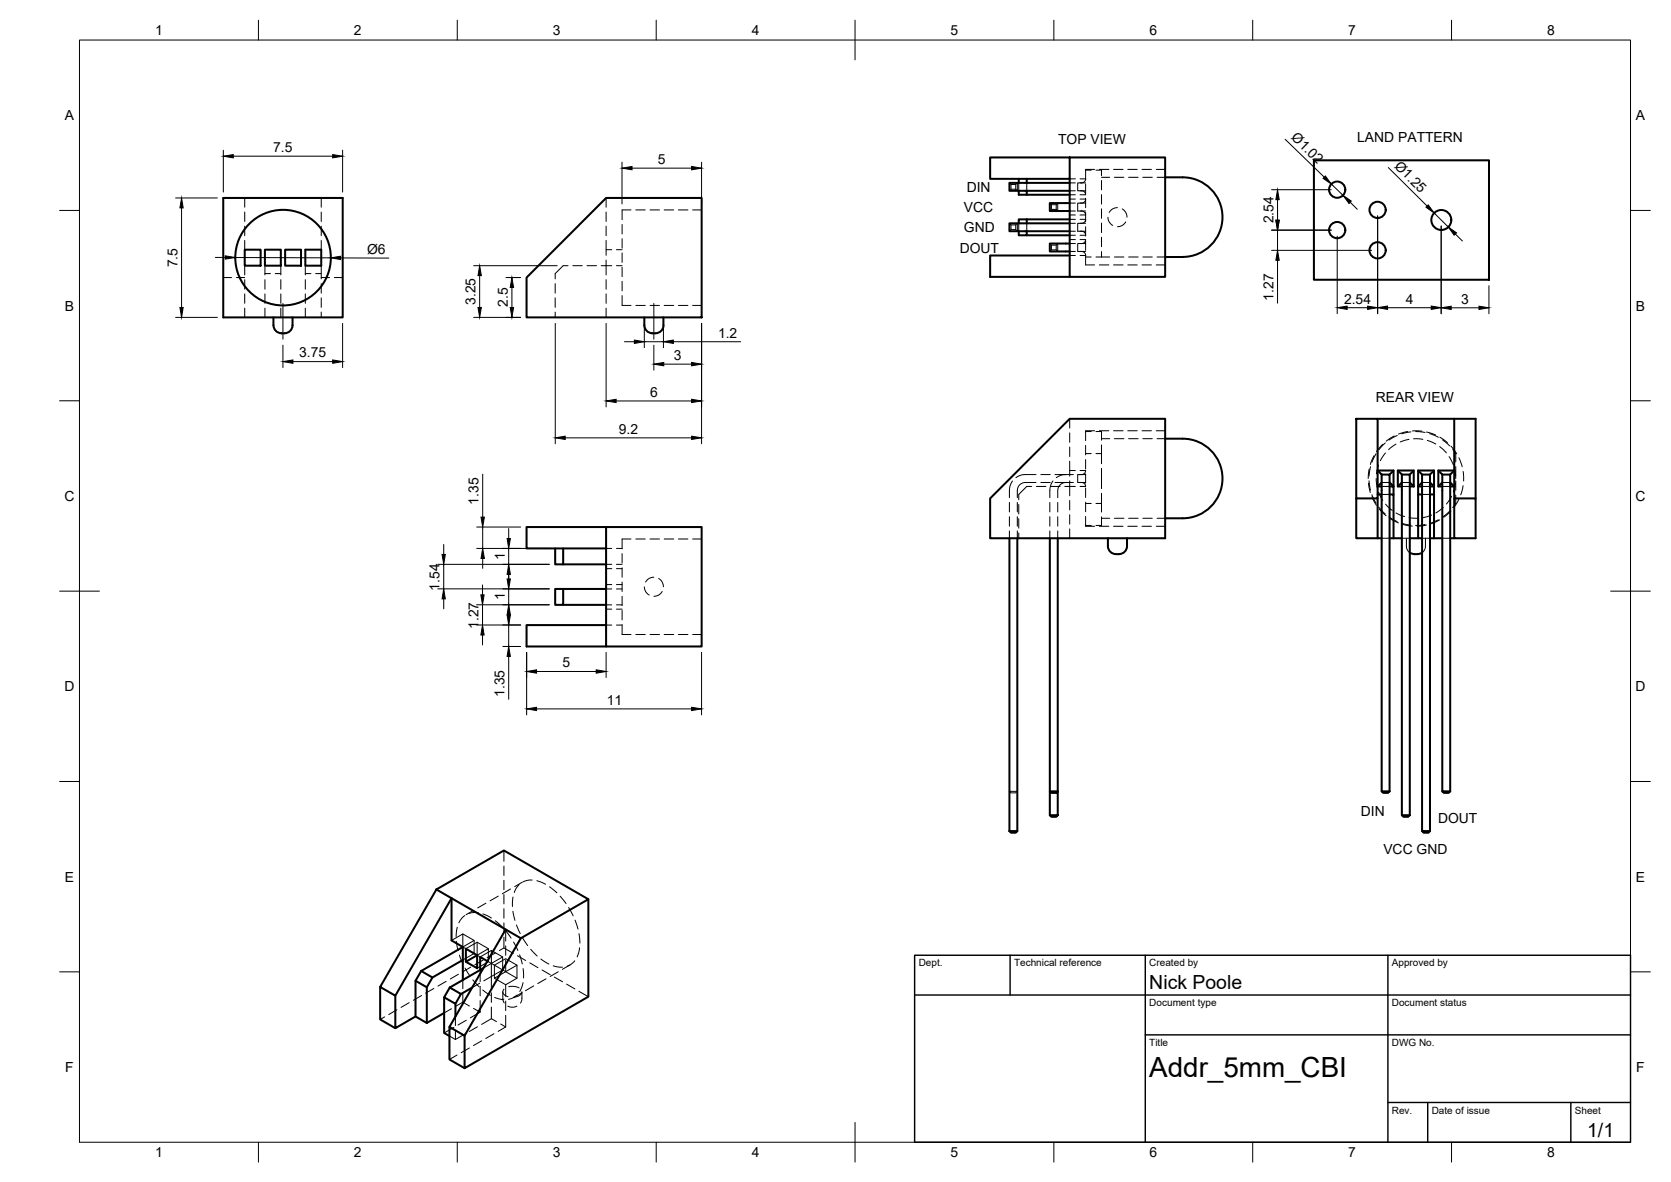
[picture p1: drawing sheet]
<svg xmlns="http://www.w3.org/2000/svg" width="420mm" height="297mm" viewBox="0 0 420 297" stroke-linecap="round" stroke-linejoin="round" font-family="sans-serif">
<!-- layer: Hidden -->
<g fill="none" stroke="#000" stroke-width=".25">
<path d="M61.5 49.7v2.4M61.5 53.3v2.4M61.5 56.8v2.4M80.8 49.7v2.4M80.8 53.3v2.4M80.8 56.8v2.4M152.4 49.7v2.4M152.4 53.3v2.4M152.4 56.8v2.4M156.4 56.4v2.4M156.4 60v2.4M158.7 52.8h-2.3v2.4"/>
<path d="M159.9 52.8h2.3M163.4 52.8h2.4M167 52.8h2.4M170.6 52.8h2.4M174.2 52.8h2.2M253.8 56.1l.4 .4h1.2l.4-.4v2l-.4-.4h-1.2M253.8 46l.4 .4v1.1l-.4 .4M254.2 56.5v1.2l-.4 .4M254.2 47.5h1.2l.4 .4v-1.9l-.4 .4v1.1M254.2 46.4h1.2M255.4 56.5v1.2M256.2 46v1.9"/>
<path d="M256.2 56.1v2M258.2 46v1.9M258.2 56.1v2M264 51l.4 .4h1.2l.4-.4v2l-.4-.4h-1.2M264.4 51.4v1.2l-.4 .4M265.6 51.4v1.2M269 53h1.4M269 58.1h1.4M269 56.1h1.4M269 51h1.4M269 47.9h1.4M269 46h1.4"/>
<path d="M269 44.9h1.4M269 59.1h1.4M269 55.1h1.4M269 54h1.4M269 50h1.4M269 48.9h1.4M271.6 44.9h1.4a1 1 0 0 1-1 1.1h-1v1.9h1a1 1 0 0 1 1 1h-1.4M271.6 50h1.4a1 1 0 0 1-1 1h-1v2h2M271.6 55.1h1.4a1 1 0 0 1-1 1h-1v2h2M271.6 56.1h1.4M271.6 51h1.4M271.6 47.9h1.4"/>
<path d="M271.6 46h1.4M272 53a1 1 0 0 1 1 1h-1.4M272 58.1a1 1 0 0 1 1 1h-1.4M273 46.2v2.4M273 49.8v2.4M273 53.4v2.4M273 57v2.3M273 42.8h1.4M275.2 42.6h-2.2v2.4M275.6 42.8h1.4v1.3M276.4 42.6h2.4M277 45.3v2.4"/>
<path d="M277 48.9v2.4M277 52.5v2.4M277 56.1v2.3M277 59.6v2.4M277 44.6h2M278.6 54.6l.3 1.2 .9 .8M280 42.6h2.4M280.2 44.6h2.4M281 52.2l-1.1 .2-1 1M282.2 52.5l.8 .8 .4 1.3M283.1 55.8l-1.1 .9-1 .3M283.6 42.6h2.3"/>
<path d="M283.8 44.6h2.4M287.1 42.6h2.4M287.4 44.6h2.3M290.7 42.6h2.3M290.9 44.6h2.1M56.1 69.8h2.1M59.4 69.8h2.1M61.5 60.4v2.3M61.5 66.8v2.3M61.5 70.3v2.4M61.5 73.9v2.3M61.5 77.4v2.4"/>
<path d="M66.6 68.8h1.4M66.6 66.8v2.3M66.6 70.3v2.4M66.6 73.9v2.3M66.6 77.4v2.4M69.2 68.8h1.4M70.6 66.8v2.3M70.6 70.3v2.4M70.6 73.9v2.3M70.6 77.4v2.4M76.8 68.8h1.4M76.8 66.8v2.3"/>
<path d="M76.8 70.3v2.4M76.8 73.9v2.3M76.8 77.4v2.4M79.4 68.8h1.4M80.8 66.8v3.3M80.8 69.8h2.1M80.8 60.4v2.3M80.8 71.3v2.4M80.8 74.9v2.3M80.8 78.4v1.4M84.1 69.8h2.1M139.6 71.3v2.4"/>
<path d="M139.6 74.9v2.3M139.6 78.4v1.4M142.8 66.8h-1.2l-2 2v1.3M144 66.8h2.4M147.6 66.8h2.4M151.2 66.8h2.6M152.4 65.3v3.8M152.4 60.4v3.8M152.4 70.3v2.4M152.4 73.9v2.3M152.4 77.4v2.4M152.4 62.7h1.4"/>
<path d="M155 66.8h1.4M155 62.7h1.4M156.4 63.6v2.3M156.4 67.1v2.4M156.4 70.7v2.4M156.4 74.3v2.5h2.3M159.9 76.8h2.3M163.4 76.8h2.4M167 76.8h2.4M170.6 76.8h2.4M174.2 76.8h2.2M264 61.2l.4 .4h1.2l.4-.4v2l-.4-.4h-1.2"/>
<path d="M264.4 61.6v1.2l-.4 .4M265.6 61.6v1.2M269 63.2h1.4M269 61.2h1.4M269 64.2h1.4M269 60.2h1.4M271.6 60.2h1.4a1 1 0 0 1-1 1h-1v2h2M271.6 61.2h1.4M272 63.2a1 1 0 0 1 1 1h-1.4M273 60.5v2.4M273 64.1v2.5h2.2M273 64.6h1.4"/>
<path d="M275.6 64.6h3.4M276.4 66.6h2.4M277 63.2v1.4M280 66.6h2.4M280.2 64.6h2.4M283.6 66.6h2.3M283.8 64.6h2.4M287.1 66.6h2.4M287.4 64.6h2.3M290.7 66.6h2.3M290.9 64.6h2.1M260.5 119.3a7.6 7.6 0 0 0-4.4 .3l-.7 .4"/>
<path d="M261.7 119.3h2.4M265.3 119.3h4.6M268 119.3l-1.2 .1-1.2 .6M269 115.9v3.8M269 105.2v2.4M269 108.8v2.4M269 112.3v2.4M269 118.2h1.4M271.1 119.3h1.9M271.6 118.2h1.4a1 1 0 0 1-1 1.1h-1v1.9h1a1 1 0 0 1 1 1h-1.4M273 111.9v2.4M273 115.5v2.4"/>
<path d="M273 119.1v2.3M273 114h1.4M273 108.4h1.4M275.2 108.3h-2.2v2.4M275.6 108.4h1.4v2.2M275.6 114h1.4M276.4 108.3h2.4M277 111.8v2.2M277 114v2.5M277 117.7v5.1M277 110.2h2M280 108.3h2.4"/>
<path d="M280.2 110.2h2.4M283.6 108.3h2.3M283.8 110.2h2.4M287.1 108.3h2.4M287.4 110.2h2.3M290.7 108.3h2.3M290.9 110.2h2.1M344.3 117.9l-.3 2.4M344.6 117.3l-.4 2.3M345.5 114.5l-.9 2.2M346 114l-1 2.2M346.6 116.8l-.5 2.3"/>
<path d="M347.6 111.7l-1.5 1.8M348.3 111.3l-1.6 1.8M348.4 113.8l-1.3 2M350.6 109.6l-2 1.3M351 111.6l-1.8 1.4M351.3 109.4l-2.1 1.2M353.9 108.4l-2.3 .7M354.3 110.4l-2.2 .7M354.8 108.5l-2.4 .5M355.1 108.3l2.4 .1M355.4 110.3l2.4 .1M356 108.4l2.3 .3"/>
<path d="M358.7 108.6l2.3 .7M358.9 110.7l2.1 .9M359.5 109l2.2 .9M362 112.2l1.7 1.6M362 109.9l2 1.4M362.7 110.5l1.8 1.5M364.4 114.8l1 2M364.8 112.1l1.5 1.9M365.3 113l.7 1v2.1M365.7 117.9l.3 2.4M366 117.3v2.4M366.8 115l.8 2.3"/>
<path d="M367.9 118.5l.1 2.4M152.4 137.8h1.4M155 137.8h1.4M156.4 139.1v2.4M158.7 135.5h-2.3v2.4M159.9 135.5h2.3M163.4 135.5h2.4M167 135.5h2.4M170.6 135.5h2.4M174.2 135.5h2.2M253.8 126.3v2.4M253.8 129.8v2.4"/>
<path d="M253.8 133.4v1.9M254.6 120.9l-.4 .7a6.7 6.7 0 0 0-.4 3.5M255.8 126.3v2.4M255.8 129.8v2.4M255.8 133.4v1.9M256.2 126.8v2.4M256.2 130.4v2.3M256.2 133.9v1.4M259.4 122.2h-1.2l-2 2.1v1.3M260.5 121.2h-2.7a2 2 0 0 0-2 2.1v1.8M260.6 122.2h2.4M261.7 121.2h2.4"/>
<path d="M264 126.3v2.4M264 129.8v2.4M264 133.4v1.9M264.2 122.2h2.4M264.8 120.9l-.5 .7a6.7 6.7 0 0 0-.3 3.5M265.3 121.2h4.6M266 126.3v2.4M266 129.8v2.4M266 133.4v1.9M267.7 122.2h2.7M268 121.2a2 2 0 0 0-2 2.1v1.8M269 120.8v3.8"/>
<path d="M269 125.8v2.4M269 129.4v2.3M269 132.9v2.4M271.1 121.2h1.9M273 122.6v2.4M273 126.2v2.4M273 129.8v2.5h2.2M273 126.5h1.4M273 132h1.4M275.6 126.5h1.4M276.4 132.3h2.4M277 126.5v2.2"/>
<path d="M277 129.9v2.1h-1.4M277 124v2.5M277 130.2h2M280 132.3h2.4M280.2 130.2h2.4M283.6 132.3h2.3M283.8 130.2h2.4M287.1 132.3h2.4M287.4 130.2h2.3M290.7 132.3h2.3M290.9 130.2h2.1M344.1 121.4l.5 2.4"/>
<path d="M344.2 120.8l.4 2.4M345 124.3l1 2.2M345 124.9l1.1 2.1M346 120.3l.3 2.3M346.6 123.7l1.1 2.1M346.7 127.4l1.6 1.8M346.8 127.9l1.7 1.7M347.4 121.2h2M347.4 122.2h2M347.4 124.3h2M347.4 135.3h2M348.4 126.7l1.7 1.6"/>
<path d="M349.2 129.9l2.1 1.2M349.5 130.3l2.1 1.1M351 128.9l2.2 .9M352.4 131.5l2.4 .5M352.5 121.2h2M352.5 122.2h2M352.5 135.3h2M352.8 131.8l2.3 .4M353.6 135.3l.1 2.3 .2 .8 .6 .5M354.3 130.1l2.3 .1M357.6 121.2h2M357.6 122.2h2"/>
<path d="M357.6 124.3h2M357.6 135.3h2M358.3 131.8l-2.4 .2M358.4 135.3v2.3l-.3 .8-.5 .5M358.7 131.9l-2.4 .4M360 129.4l-2.2 .7M361.7 130.6l-2.2 .9M362 130.6l-2.2 1M362.6 121.2h2M362.6 122.2h2M362.6 135.3h2M362.9 127.5l-1.9 1.4"/>
<path d="M364.5 128.5l-1.8 1.5M364.8 128.4l-1.8 1.6M365 124.7l-1.3 2M366 121.4l-.6 2.2M366 124.4v2.1l-.7 1.1M366 120.8v2.4M366.8 125.5l-1.2 2M367.9 122.1l-.6 2.3M152.4 152h1.4M152.4 148h1.4M152.4 146.9h1.4M152.4 142.9h1.4"/>
<path d="M152.4 157.1h1.4M152.4 153.1h1.4M152.4 141.8h1.4M155 152h1.4M155 148h1.4M155 146.9h1.4M155 142.9h1.4M155 157.1h1.4M155 153.1h1.4M155 141.8h1.4M156.4 142.7v2.4M156.4 146.3v2.3"/>
<path d="M156.4 149.8v2.4M156.4 153.4v2.4M156.4 157v2.5h2.3M159.9 159.5h2.3M162 147.5l.4 1.2 .8 .8M163.4 159.5h2.4M164.4 145.1l-1.1 .2-1 1M165.6 145.4l.9 .8 .3 1.3M166.5 148.6l-1 1-1.1 .2M167 159.5h2.4M170.6 159.5h2.4M174.2 159.5h2.2"/>
<path d="M253.8 198.9h2l-.4 .3h-1.2zM126.7 213.7v2.8M126.7 217.6v2.4M113.5 236.3l2.9-1.6v3.3M114.7 236.5l.5 2.4M115 233l-.3 2.4M116.4 238l.7 .4 2.9-1.6 2.8 1.6M116.4 234.7l2.8 1.6-2.8 1.7M116.9 230.1l-.8 .7-.7 1.1M119.1 228.8l-1.9 1.1M119.2 236.3v3.3l-2.8 1.6M120 236.8v3.3"/>
<path d="M120.3 229.4l-1-.1-1.4 .2M121.4 229.7l2.1 1M122.2 227l-2.1 1.2M123.5 238.9v3.2l-2 1.2M124.5 231.4l1.8 1.5M124.6 239.5l-2.1 1.2M125.3 225.2l-2.1 1.2M126.7 235.5v2.7l2.4 1.4M126.7 221.2v2.4M126.7 224.8v2.4M126.7 228.4v2.3M126.7 231.9v2.4"/>
<path d="M126.7 238.2l-1.1 .7M127.1 233.8l1.4 1.9M127.1 233.6v2.9M127.1 237.7v2.4M128.4 223.4l-2.1 1.2M129 229l.5 2.3M129 225.4l-.1 2.4M129.1 236.7l1.1 2.2M129.9 232.4l.9 2.2M130.5 222.3l-.8 1.1-.4 .9M130.6 240l.7 2.2M131.3 221.7l-1.9 1.1"/>
<path d="M131.4 235.7l1.3 1.9M133.4 238.6l1.7 1.6M133.8 221.2l-1.3 .1-1 .3M135 221.3l2.2 .9M138.2 222.8l1.8 1.6M140.8 225.2l1.5 1.9M143 228.1l1.1 2.1M144.6 231.2l.7 2.3M145.6 234.6l.2 2.4M145.7 238.2l-.6 2.3M96.7 255.6l-1.1 .6M99.8 253.8l-2.1 1.2"/>
<path d="M102.9 252l-2.1 1.2M106 250.2l-2.1 1.2M109.1 248.4l-2.1 1.2M112.2 246.6l-2.1 1.2M113.5 253.5l-1.8 1.1M114.1 258.2l-2.4 1.4M114.5 255.5v2.3M114.5 259v2.2M115.3 244.8l-2.1 1.2M115.5 240l.9 2.2M116.4 251.8l-1.9 1.1M116.4 246.3v2.2"/>
<path d="M116.4 249.7v2.1M116.4 251.8l1.6 1M116.9 243.3l1.3 2M117 259.8l-2.5 1.4M117.2 256.4l-2 1.2M118.4 243l-2.1 1.2M118.9 246.2l1.6 1.8M120 240.1l.7 .4 2.8-1.6 2.9 1.6M120 240.1l2.8-1.7v3.3l-2.8 1.6M120.1 258l-2.1 1.2M120.6 247.1l-1.9 1.1M120.7 251.4v3l-1.6-1"/>
<path d="M120.7 243.8v2.9M120.7 247.9v2.4M120.7 254.4l-2.4 1.4M121.4 248.8l1.9 1.3M121.5 241.3l-2.1 1.2M122.6 241.5l.9 .6v3.3M123.5 256l-2.4 1.4M123.5 245.4v2.9M123.5 249.5v2.4M123.5 253.1v2.9M123.5 245.4l-1.9 1.1M123.5 256l1.3 .7"/>
<path d="M124.2 259.8l-2.1 1.2M124.3 245.8l2.8-1.6 2.9 1.6M124.4 250.7l2.3 .5M125.9 257.3l1.2 .8M126.4 249.2l.1 2.1 .3 .8M126.7 248.6a1.18 1.18 0 0 0-.1 1.3 1.18 1.18 0 0 0 1.2 .6M127.1 241.3v2.9l-2.8-1.6v3.2l2.8 1.7v2.9M127.1 244.2l2.9-1.6v3.2l-2.9 1.7M127.1 251.6v2.4M127.1 255.2v2.9M127.1 258.1l-1.9 1.1M127.7 252.8l1 .3 1.3-.2"/>
<path d="M127.9 248l1.5-.1 1.1 .4M129.9 250.1l-.8 .6-1.3 .4M130 242.6l-2.9-1.7-2.8 1.7-.8-.5 2.9-1.6v3.3l-2.9 1.6M130.1 240.2l2.1 1.2M131.1 249.6l-1.9 1.1M131.2 249.3a1.94 1.94 0 0 1-2.1 1.3M131.2 249.2v2l-.3 .9M131.5 246.9l-.8 2.3M131.5 243.4l.1 2.4M133.2 242l2.1 1.2M134.2 247.8l-2.1 1.2M136 241l2 1.3"/>
<path d="M136.3 243.8l2 1.1M137.3 246l-2.1 1.2M139.1 242.7l2.3 .3M139.4 245.5l2.1 1.2M140.4 244.2l-2.1 1.2M142.5 247.3l2 1.2M143.3 242.5l-1.9 1.1M144.5 241.5l-1 .9-.9 .4M145.6 249.1l2.3 1.4M113 260.4l1.5 .8M114.9 265.1l-1.9 1.1M118 263.4l-2 1.1"/>
<path d="M121.1 261.6l-2.1 1.1"/>
</g>
<!-- layer: Visible -->
<g fill="none" stroke="#000" stroke-width=".51">
<path d="M249 39.6h20v5.3h-20zM269 39.6h24v30h-24v-24.7M56.1 49.7h30.1v30.1h-30.1zM256.2 47.9v1h2v-1M256.2 58.1v1h2v-1M256.2 44.9v1.1M258.2 55.1h-2v1M258.2 44.9v1.1M258.2 55.1v1M258.2 48.9h10.8M258.2 59.1h10.8M258.2 55.1h10.8"/>
<path d="M269 56.1h-15.2v2h15.2M269 51h-5v2h5M269 46h-15.2v1.9h15.2M293 44.6a15.9 15.9 0 0 1 9.1 1.1 10 10 0 0 1 5 11.3 10 10 0 0 1-9.7 7.6h-4.4M330.4 40.3h44v30h-44zM61.5 62.7h4v4.1h-4zM66.6 62.7h4v4.1h-4zM68.7 79.8v2M71.7 62.7h4v4.1h-4zM73.6 79.8v2M76.8 62.7h4v4.1h-4zM132.4 69.8l20-20.1h24v30.1h-44z"/>
<path d="M162 79.8v2M166.8 79.8v2M269 61.2h-5v2h5M269 64.2h-20v5.4h20M68.8 81.7a2 2 0 0 0 2 2M70.8 83.8h.7M73.6 81.7a2 2 0 0 1-2 2M162 81.7a2 2 0 0 0 2 2M164 83.8h.8M166.8 81.7a2 2 0 0 1-2 2M293 110.2a15.9 15.9 0 0 1 9.1 1.2 10 10 0 0 1 5 11.3 10 10 0 0 1-9.7 7.5h-4.4M341 105.2h5.4v20.1h-5.4z"/>
<path d="M346.4 105.2h24.6v20.1M347.4 119.3l-1-1.1h4v4l-1-1M347.4 119.3v79.6h2M347.4 119.3h2v79.6M350.4 118.2l-1 1.1M351.5 118.2l1 1.1M352.5 119.3v85.6h2M352.5 119.3h2v85.6M355.5 118.2l-1 1.1M356.6 118.2l1 1.1M357.6 119.3h2v89.6h-2zM360.6 118.2l-1 1.1"/>
<path d="M361.7 118.2l.9 1.1M362.6 119.3v79.6h2M362.6 119.3h2v79.6M364.6 119.3l1.1-1.1h-4v4h.9M365.7 105.2v20.1h5.3v10h-5.3v-10M132.4 132.4h20v5.4h-20zM139.6 137.8v4h2v-4M152.4 132.4h24v30.1h-24v-24.7M249 125.3l20-20.1h24v30.1h-44zM253.8 135.3v73.6l.4 .4h1.2l.4-.4h-2M255.8 135.3v73.6M264 135.3v63.6h2v-63.6"/>
<path d="M278.6 135.3a3.6 3.6 0 0 0 .6 3.4 2.86 2.86 0 0 0 3.9-.4l.3-1.1v-1.9M341 125.3v10h5.4M346.4 125.3v10M346.4 124.3h1M346.4 135.3h1M347.4 121.2l-1 1h1M349.4 122.2h1v2.1M349.4 124.3h1v11M349.4 135.3h3.1M352.5 121.2l-1 1M352.5 122.2h-1v-4h4v4M354.5 121.2l1 1"/>
<path d="M354.5 122.2h1M354.5 135.3h2.1M356.6 122.2v2.1h1M356.6 124.3v11h1M356.6 122.2h1M357.6 121.2l-1 1M357.6 138.9a3.3 3.3 0 0 1-3.1 0M359.6 121.2l1 1v-4h-4v4M359.6 122.2h1v2.1h-1M359.6 135.3h3M360.6 124.3v11M362.6 121.2l-.9 1"/>
<path d="M364.6 121.2l1.1 1h-1.1M364.6 135.3h1.1M139.6 148h2v4h-2zM141.6 141.8h10.8M141.6 152h10.8M141.6 148h10.8M152.4 157.1h-20v5.4h20M347.4 198.9l.4 .3h1.2l.4-.3M362.6 198.9l.5 .3h1.1l.4-.3M264 204.9h2v-6l-.4 .3h-1.2l-.4-.3v6l.4 .4h1.2l.4-.4M352.5 204.9l.4 .4h1.2l.4-.4M357.6 208.9l.4 .4h1.2l.4-.4"/>
<path d="M109.7 223.5l3.8 2.2-14.1 24.5-3.8-2.2zM109.7 223.5l17-9.8 21.2 12.3-16.9 9.8-17.5-10.1v10.6l2.9 1.7v3.2M116.4 238l-10.5 6-1.4 2.5v8.9l-5.1 3v-8.2M117.1 238.4l2.9 1.7v3.2l-2.9-1.6zM131 235.8l-14.2 24.5M147.9 226v24.5l-31.1 17.9v-8.1l-3.8-2.2 14.1-24.5M95.6 248v8.2l3.8 2.2M104.5 255.4l2.8 1.7M105.9 244l2.8 1.6-1.4 2.5-2.8-1.6M107.3 248.1v9M111.7 250.6v9l1.3 .8M111.7 254.6l-4.4 2.5"/>
<path d="M113 258.1v8.1l3.8 2.2M113.1 248.2l2.8 1.6-1.4 2.5-2.8-1.7zM114.5 252.3v3.2M116.4 241.2v5.1M116.4 241.2l-7.7 4.4M118.7 248.2l-2.8 1.6M120 240.1l-2.9 1.6M120.7 243.8l-7.6 4.4M121.5 243.3l-.8 .5M122.6 241.5l-1.9-1v3.3"/>
<circle cx="336.2" cy="57.8" r="2.04"/>
<circle cx="336.2" cy="47.7" r="2.04"/>
<circle cx="346.4" cy="52.7" r="2.04"/>
<circle cx="362.4" cy="55.3" r="2.51"/>
<circle cx="71.2" cy="64.7" r="12"/>
<circle cx="346.4" cy="62.9" r="2.04"/>
</g>
<!-- layer: BORDER -->
<g fill="none" stroke="#000" stroke-width=".25">
<path d="M20 10.1h390v276.9h-390zM65 5.1v5M115 5.1v5M165 5.1v5M215 5.1v10M265 5.1v5M315 5.1v5M365 5.1v5M15 52.9h5M410 52.9h5M15 100.7h5M410 100.7h5"/>
<path d="M15 148.6h10M405 148.6h10M15 196.4h5M410 196.4h5M15 244.2h5M410 244.2h5M65 287v5M115 287v5M165 287v5M215 282.1v9.9M265 287v5M315 287v5"/>
<path d="M365 287v5"/>
</g>
<!-- layer: FD_Dimensions -->
<g fill="none" stroke="#000" stroke-width=".25">
<path d="M56.2 37.7v10.6M58.7 39.3h25M86.1 37.7v10.6M323.1 35l9.9 9.5M44.2 49.7h10.5M45.7 52.2v25.1M156.4 40.8v10.5M158.9 42.3h15M176.4 40.8v10.5M319.7 47.7h15M319.7 57.8h15M321.2 50.2v5.1"/>
<path d="M321.2 57.8v5.1M334.8 46.3l2.9 2.8M336.2 59.3v19.5M339.5 50.8l1.8 1.8M346.4 54.3v24.5M349.1 42.1l9.7 9.7M360.6 53.5l3.6 3.6M362.4 56.8v22.1M365.9 58.8l1.8 1.8M44.2 79.8h10.5M54.1 64.7h2.5M59.2 64.7l23.9 .1"/>
<path d="M85.6 64.8l12.2 .1M119.1 79.8h11.8M119.1 66.8h21M120.6 69.3v8M127.2 69.8h3.7M128.7 72.2v5.1M319.7 62.9h25.2M321.2 65.4v10.8M338.7 77.3h5.2M348.9 77.3h11M364.9 77.4h7M374.4 71.8v7.1"/>
<path d="M71.1 86.7v5.7M73.7 90.9h10M86.1 81.3v11.1M139.6 81.3v30.2M152.4 81.3v21M157 85.9h2.5M162 81.3v6.1M162 85.9h4.8M164.4 86.7v6.3M166.8 81.3v6.1M166.9 91.5h7M169.3 85.9h16.9"/>
<path d="M176.4 81.3v30.2M121.4 119.2v10.7M142.1 110h31.8M154.9 100.8h19M111.6 136.8v2.5M119.9 132.4h11M119.9 137.8h18.2M121.4 132.4v5.4M127.9 132.8v2.5M127.9 137.8v4M110.1 141.8h28M110.1 148h28"/>
<path d="M111.6 141.8v6.2M111.6 150.5v2.5M119.8 152h18.3M119.8 157.1h11.1M121.3 147v2.5M121.3 152v5.1M121.3 159.6v2.5M121.4 140.3v2.5M127.9 143v3.8M127.9 148v4M127.9 152.1v4.9M127.9 157.1v5.4"/>
<path d="M126.4 162.5h4.5M127.9 165v10.7M132.4 163.9v15.7M134.9 168.7h15M134.9 178.1h39M152.4 163.9v6.4M176.4 163.9v15.7"/>
</g>
<g fill="#000" stroke="#000" stroke-width=".25">
<path d="M56.2 39.3l2.5-.5v.9zM83.7 38.8l2.4 .5-2.4 .4zM45.7 49.7l.4 2.5h-.9zM156.4 42.3l2.5-.5v.9zM173.9 41.8l2.5 .5-2.5 .4zM321.2 47.7l.4 2.5h-.8zM320.8 55.3h.8l-.4 2.5zM333.2 44.2l1.6 2.1-2.1-1.5zM337.7 49.1l2.1 1.4-.6 .6zM359.1 51.5l1.5 2-2.1-1.4zM364.2 57.1l2 1.4-.6 .6zM45.2 77.3h.9l-.4 2.5z"/>
<path d="M56.6 64.3l2.6 .4-2.6 .4zM83.1 64.8l2.6-.4-.1 .8zM120.6 66.8l.4 2.5h-.8zM120.2 77.3h.8l-.4 2.5zM128.3 77.3h.8l-.4 2.5zM128.7 69.8l.4 2.4h-.8zM321.2 62.9l.4 2.5h-.8zM336.2 77.3l2.5-.4v.9zM343.9 76.9l2.5 .4-2.5 .5zM346.4 77.3l2.5-.4v.9zM359.9 76.9l2.5 .4-2.5 .5zM362.4 77.4l2.5-.5v.9z"/>
<path d="M371.9 76.9l2.5 .5-2.5 .4zM71.1 90.9l2.6-.4v.8zM83.7 90.5l2.4 .4-2.4 .4zM159.5 85.5l2.5 .4-2.5 .4zM164.4 91.5l2.5-.4v.8zM166.8 85.9l2.5-.4v.8zM173.9 91.1l2.5 .4-2.5 .4zM139.6 110l2.5-.4v.8zM152.4 100.8l2.5-.5v.9zM173.9 100.3l2.5 .5-2.5 .4zM173.9 109.6l2.5 .4-2.5 .4zM111.1 139.3h.9l-.4 2.5z"/>
<path d="M120.9 129.9h.9l-.4 2.5zM127.5 135.3h.8l-.4 2.5zM111.6 148l.4 2.5h-.9zM120.9 149.5h.8l-.4 2.5zM121.3 157.1l.4 2.5h-.8zM121.4 137.8l.4 2.5h-.9zM127.9 141.8l.4 2.5h-.8zM127.5 145.5h.8l-.4 2.5zM127.9 152l.4 2.5h-.8zM127.5 154.6h.8l-.4 2.5zM127.9 162.5l.4 2.5h-.8zM132.4 168.7l2.5-.4v.9z"/>
<path d="M132.4 178.1l2.5-.4v.9zM149.9 168.3l2.5 .4-2.5 .5zM173.9 177.7l2.5 .4-2.5 .5z"/>
</g>
<!-- layer: Smart Centers -->
<path d="M71.1 76.2v9M164.4 76.2v9" fill="none" stroke="#000" stroke-width=".25"/>
<!-- layer: TITLEBLOCK -->
<path d="M230 240.1h180v46.9h-180zM230 250h180M254 240.1v9.9M288 240.1v46.9M349 240.1v46.9M288 260.1h122M349 277.1h61M359 277.1v9.9M395 277.1v9.9" fill="none" stroke="#000" stroke-width=".36"/>
<text font-size="7" x="289" y="270.6">Addr_5mm_CBI</text>
<g font-size="4.9">
<text x="289" y="248.5">Nick Poole</text>
<text x="399.1" y="285.7">1/1</text>
</g>
<g font-size="3.5">
<text x="39" y="8.8">1</text>
<text x="89" y="8.8">2</text>
<text x="139" y="8.8">3</text>
<text x="189" y="8.8">4</text>
<text x="239" y="8.8">5</text>
<text x="289" y="8.8">6</text>
<text x="339" y="8.8">7</text>
<text x="389" y="8.8">8</text>
<text x="16.3" y="30.2">A</text>
<text x="324.5" y="34.8" transform="rotate(44 324.5 34.8)">Ø1.02</text>
<text x="341.3" y="35.7">LAND PATTERN</text>
<text x="411.3" y="30.2">A</text>
<text x="68.7" y="38.2">7.5</text>
<text x="165.4" y="41.2">5</text>
<text x="266" y="36.3">TOP VIEW</text>
<text x="350.5" y="41.9" transform="rotate(45 350.5 41.9)">Ø1.25</text>
<text x="242.4" y="53.3">VCC</text>
<text x="243.1" y="48.3">DIN</text>
<text x="242.4" y="58.2">GND</text>
<text x="320.2" y="56.1" transform="rotate(-90 320.2 56.1)">2.54</text>
<text x="92.3" y="63.7">Ø6</text>
<text x="241.3" y="63.5">DOUT</text>
<text x="44.6" y="67.2" transform="rotate(-90 44.6 67.2)">7.5</text>
<text x="119.6" y="76.7" transform="rotate(-90 119.6 76.7)">3.25</text>
<text x="127.7" y="77.2" transform="rotate(-90 127.7 77.2)">2.5</text>
<text x="320.2" y="75.6" transform="rotate(-90 320.2 75.6)">1.27</text>
<text x="337.9" y="76.3">2.54</text>
<text x="353.5" y="76.3">4</text>
<text x="367.4" y="76.3">3</text>
<text x="16.3" y="78">B</text>
<text x="411.3" y="78">B</text>
<text x="75.2" y="89.8">3.75</text>
<text x="180.6" y="84.9">1.2</text>
<text x="169.4" y="90.5">3</text>
<text x="163.4" y="99.7">6</text>
<text x="345.9" y="101">REAR VIEW</text>
<text x="155.6" y="109">9.2</text>
<text x="16.2" y="125.9">C</text>
<text x="411.2" y="125.9">C</text>
<text x="120.3" y="126.8" transform="rotate(-90 120.3 126.8)">1.35</text>
<text x="126.9" y="140.7" transform="rotate(-90 126.9 140.7)">1</text>
<text x="110.5" y="148.4" transform="rotate(-90 110.5 148.4)">1.54</text>
<text x="126.9" y="150.8" transform="rotate(-90 126.9 150.8)">1</text>
<text x="120.3" y="158" transform="rotate(-90 120.3 158)">1.27</text>
<text x="141.4" y="167.7">5</text>
<text x="16.2" y="173.7">D</text>
<text x="411.2" y="173.7">D</text>
<text x="126.9" y="175.1" transform="rotate(-90 126.9 175.1)">1.35</text>
<text x="152.6" y="177.2">11</text>
<text x="342.2" y="205">DIN</text>
<text x="361.6" y="206.7">DOUT</text>
<text x="347.8" y="214.5">VCC GND</text>
<text x="16.3" y="221.6">E</text>
<text x="411.3" y="221.6">E</text>
<text x="16.4" y="269.4">F</text>
<text x="411.4" y="269.4">F</text>
<text x="39" y="290.8">1</text>
<text x="89" y="290.8">2</text>
<text x="139" y="290.8">3</text>
<text x="189" y="290.8">4</text>
<text x="239" y="290.8">5</text>
<text x="289" y="290.8">6</text>
<text x="339" y="290.8">7</text>
<text x="389" y="290.8">8</text>
</g>
<g font-size="2.5">
<text x="231" y="242.9">Dept.</text>
<text x="255" y="242.9">Technical reference</text>
<text x="289" y="242.9">Created by</text>
<text x="350" y="242.9">Approved by</text>
<text x="289" y="252.8">Document type</text>
<text x="350" y="252.8">Document status</text>
<text x="289" y="262.9">Title</text>
<text x="350" y="262.9">DWG No.</text>
<text x="350" y="279.9">Rev.</text>
<text x="360" y="279.9">Date of issue</text>
<text x="396" y="279.9">Sheet</text>
</g>
</svg>
